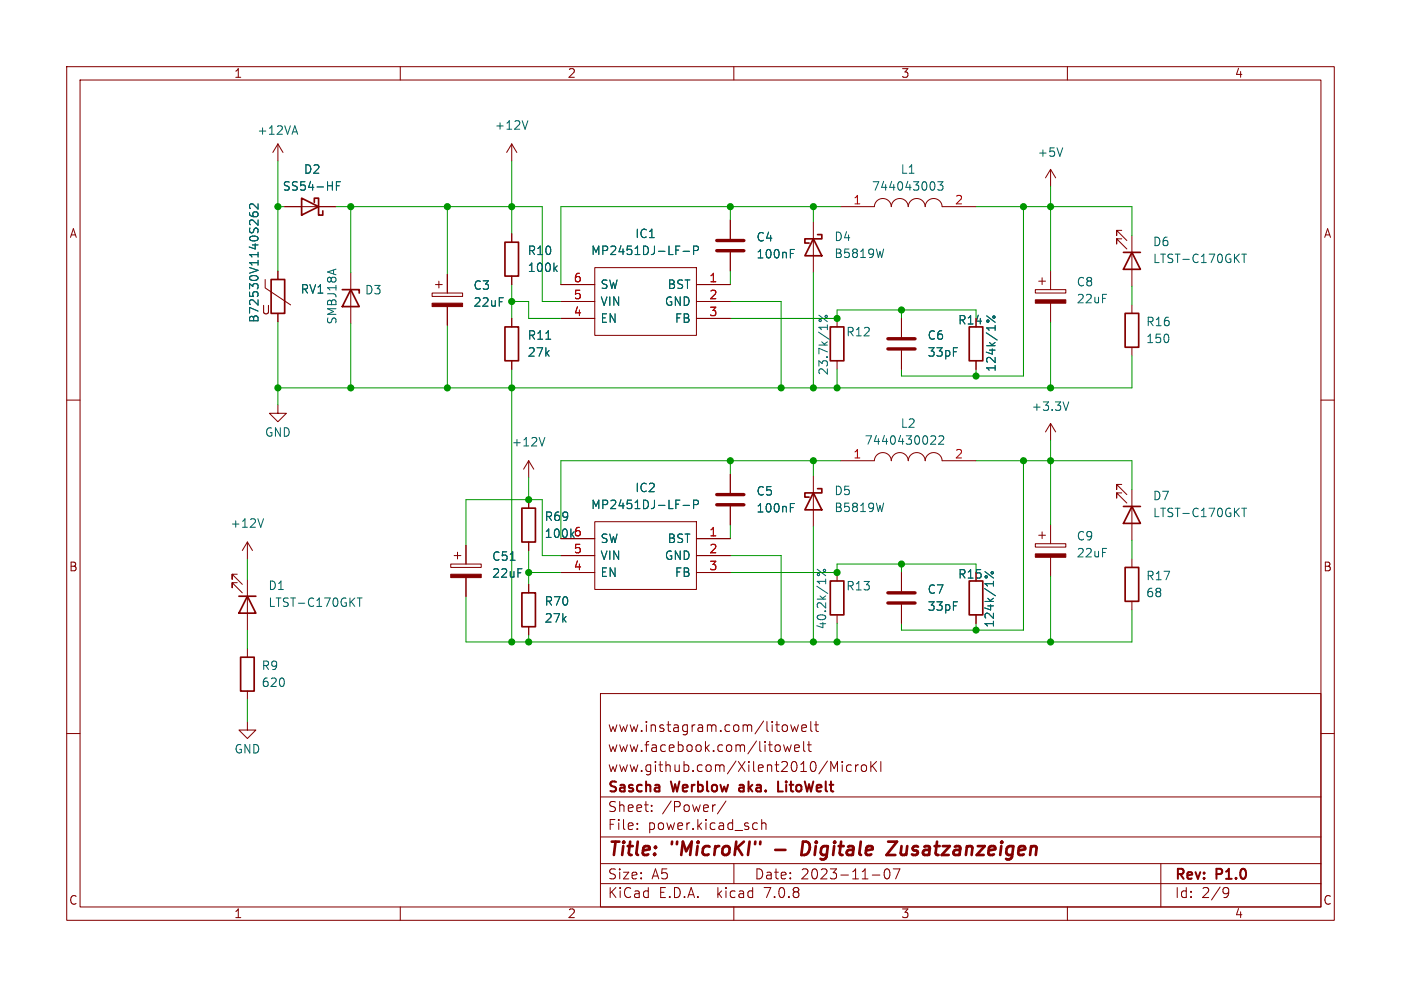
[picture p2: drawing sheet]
<svg xmlns="http://www.w3.org/2000/svg" width="210mm" height="148mm" viewBox="0 0 210 148" stroke-linecap="round" stroke-linejoin="round" font-family="sans-serif">
<g fill="none" stroke="#840000" stroke-width=".15">
<path d="M10 10h190v128h-190zM12 12h186v124h-186zM60 10v2M110 10v2M160 10v2M41.7 21.6v2.5M41.7 21.6l-.8 1.3M41.7 21.6l.7 1.3M42.7 31h7.6M76.7 21.6l-.8 1.3M76.7 21.6v2.5M76.7 35.1v1.2"/>
<path d="M76.7 21.6l.8 1.3M109.5 33v2.8M109.5 37.8v2.8M121.9 33.3v7.6M126 31h5.1a1.27 1.27 0 0 1 1.2-1.2 1.27 1.27 0 0 1 1.3 1.2 1.27 1.27 0 0 1 1.3-1.2 1.27 1.27 0 0 1 1.2 1.2 1.27 1.27 0 0 1 1.3-1.2 1.27 1.27 0 0 1 1.3 1.2 1.27 1.27 0 0 1 1.3-1.2 1.27 1.27 0 0 1 1.2 1.2h5.1M157.5 25.4l-.8 1.3M157.5 25.4v2.5M157.5 25.4l.7 1.3M168.1 34.5h-.7v.8v-.8l1.5 1.6M168.1 35.8h-.7v.8v-.8l1.5 1.5M169.7 35.3v7.6M10 60h2"/>
<path d="M39.8 41.9v1.3l3.8 2.5M41.7 40.6v1.3M41.7 47v1.3M52.6 40.9v7.6M64.8 43.9h4.5v.6h-4.5zM65.3 42.7h1M65.8 42.2v1M67.1 41.1v2.8M67.1 46v2.8M76.7 41.4v1.3M76.7 47.8v1.2M76.7 54.1v1.3"/>
<path d="M84.1 42.7h5.1M84.1 45.2h5.1M84.1 47.8h5.1M89.2 40.1h15.2v10.2h-15.2zM104.4 42.7h5.1M104.4 45.2h5.1M104.4 47.8h5.1M125.5 47.8v1.2M125.5 54.1v1.3M135.1 47.8v2.7M135.1 52.6v2.8M146.3 54.1v1.3"/>
<path d="M155.2 43.4h4.6v.5h-4.6zM155.7 42.2h1M156.2 41.7v1M157.5 40.6v2.8M157.5 45.5v2.8M169.7 45.7v1.3M169.7 52.1v1.2M198 60h2M41.7 60.7v1.3h1.2l-1.2 1.2-1.3-1.2h1.3M79.2 69.1v2.5M79.2 74.9v1.3M79.2 69.1l-.7 1.3"/>
<path d="M79.2 69.1l.8 1.3M89.2 78.2h15.2v10.2h-15.2zM109.5 71.1v2.8M109.5 75.9v2.8M121.9 71.4v7.6M126 69.1h5.1a1.27 1.27 0 0 1 1.2-1.2 1.27 1.27 0 0 1 1.3 1.2 1.27 1.27 0 0 1 1.3-1.2 1.27 1.27 0 0 1 1.2 1.2 1.27 1.27 0 0 1 1.3-1.2 1.27 1.27 0 0 1 1.3 1.2 1.27 1.27 0 0 1 1.3-1.2 1.27 1.27 0 0 1 1.2 1.2h5.1M156.2 79.8v1M157.5 63.5v2.5M157.5 78.7v2.8M157.5 63.5l-.8 1.3M157.5 63.5l.7 1.3M168.1 72.6h-.7v.8v-.8l1.5 1.6"/>
<path d="M168.1 73.9h-.7v.8v-.8l1.5 1.5M169.7 73.4v7.6M35.6 86.1h-.8v.8v-.8l1.5 1.5M35.6 87.4h-.8v.7v-.7l1.5 1.5M37.1 81.3v2.5M37.1 86.9v7.6M37.1 97.3v1.3M37.1 81.3l-.8 1.3M37.1 81.3l.7 1.3M67.6 84.6h4.5v.5h-4.5zM68.1 83.3h1M68.6 82.8v1"/>
<path d="M69.8 81.8v2.8M69.8 86.6v2.8M79.2 81.3v1.3M79.2 87.6v1.3M79.2 94v1.3M84.1 83.3h5.1M84.1 80.8h5.1M84.1 85.9h5.1M104.4 83.3h5.1M104.4 80.8h5.1M104.4 85.9h5.1M125.5 85.9v1.2"/>
<path d="M125.5 92.2v1.3M135.1 85.9v2.7M135.1 90.7v2.8M146.3 92.2v1.3M155.2 81.5h4.6v.5h-4.6zM155.7 80.3h1M157.5 83.6v2.8M169.7 83.8v1.3M169.7 90.2v1.2M10 110h2M37.1 108.2v1.3h1.3l-1.3 1.2-1.3-1.2h1.3M37.1 103.6v1.3"/>
<path d="M90 104h108v32h-108zM90 119.5h108M116.7 111.7l.3 .3v.4l-.3 .3M117.4 108.8a.41 .41 0 0 1 .6 .2v.4a.41 .41 0 0 1-.6 .2M117.5 111.7l.2 1 .3-.7 .3 .7 .3-1M118.5 108.7l.3 1 .3-.7 .3 .7 .3-1M119.1 112.2l.7-.2-.1-.2-.4-.1-.2 .2 .1 .7h.5M120.2 109.2l.7-.2-.1-.2-.4-.1-.2 .2v.7h.6M120.5 111.2v1.3l.2 .2M121 111.7h.6M121.2 111.2v1.3l.1 .1 .3 .1M121.5 108.2v1.3l.2 .2"/>
<path d="M122.1 108.7h.6M122.3 108.2v1.3l.1 .1 .3 .1M124.5 114.2l.5 1.1 .5-1.1v1.5M126.2 114.2v.1M126.2 114.7v1M127.6 114.8l-.4-.1-.3 .3v.4l.1 .2h.6M128.2 114.7v1M128.7 114.7l-.3 .1-.2 .2M129.2 114.8a.41 .41 0 0 1 .4-.1 .41 .41 0 0 1 .3 .3v.4a.41 .41 0 0 1-.4 .3 .41 .41 0 0 1-.4-.3zM130.5 114.2v1.5M130.7 114.8l.7 .9M131.4 114.2l-.9 .8"/>
<path d="M132 114.2v1.5M198 110h2M60 136v2M90 132.5h108M90 129.5h108M90 125.5h108M95.5 124.2v.2M95.5 123.5v.1M97.7 121.5v.2M97.7 120.8v.1M107.2 120.7l-.2 .1M108.8 120.1l-1.3 1.9"/>
<path d="M110 136v2M110 129.5v3M113.1 123.4l.4 .1M113.5 124.3l-.4 .1M114.2 123.5a.37 .37 0 0 1 .6 .1v.8M114.2 122.9v1.5M130.8 131.2h1.1M132.9 130.3h.1a.94 .94 0 0 1 0 1.5h-.1a.91 .91 0 0 1-.2-1.4M133.9 130.3h1l-.6 1.5M160 136v2M174 129.5v6.5M183.6 133.1h.3l.2 .1a.99 .99 0 0 1-.3 1.4h-.3"/>
<path d="M184.2 133.7l-.3 .3h-.3"/>
</g>
<path d="M116.2 127.4h1.5M121.1 126.3l-.7-.1-.3 2h.5l.5-.3M133.1 126.2h1.4l-1.6 2h1.3" fill="none" stroke="#840000" stroke-width=".4"/>
<path d="M110.8 118.2v.4M116.6 117.2v1.5h.7" fill="none" stroke="#840000" stroke-width=".3"/>
<path d="M107.4 36.1h4.1M107.4 37.6h4.1M133.1 50.8h4.1M133.1 52.3h4.1M107.4 74.2h4.1M107.4 75.7h4.1M133.1 88.9h4.1M133.1 90.4h4.1" fill="none" stroke="#840000" stroke-width=".51"/>
<g fill="none" stroke="#006464" stroke-width=".15">
<path d="M43.9 19.8h.6M44.2 18.9l.4 1.2M79.1 18.1l-.4 1.3M37.4 31.9a.5 .5 0 0 0 .6 .6h.4l.2-.1 .1-.4-.1-.2h-.5l-.1 .1-.1 .4 .2 .2M38.7 30.6v.7l-.9-.7h-.3l-.1 .2 .1 .5M50.4 27.9h.5M51 27.2h-.6v1.3M83.5 39.9l-.5 .4M102.4 37.7h1M104 37.6l.6-.1 .1-.2-.1-.3-.1-.1h-.5v1.3M118.5 38h.4M118.5 37.4h.6"/>
<path d="M132.5 37.3l-.3 1.3M140 27.3l.1 .4-.1 .8M140.6 27.2h.7l-.4 .5 .4 .2v.5l-.2 .1h-.4l-.1-.1M159.3 22.2l-.4 1.2M186.1 38.1h.8M186.5 38.1v1.3M81.8 50.9h.8M83.2 40.2l.3 .5M122.8 47.3l1.2 .9M147.9 47.4l1.3 .9M39.5 77.8l-.4 1.3M81.7 65.6l-.5 1.3"/>
<path d="M102.4 75.8h1M104 75.7l.6-.1 .1-.2-.1-.3-.1-.1h-.5v1.3M118.5 76.1h.4M118.5 75.5h.6M132.5 75.4l-.3 1.3M139.7 65.3l.4 .1 .2 .3-.8 .9h.8M140.7 65.5l.5-.2 .2 .2 .1 .2-.8 .9h.8M160.2 60.3l-.4 1.2M186.1 76.2h.8M186.5 76.2v1.3M53.5 89.7h.8M53.9 89.7v1.2"/>
<path d="M76.5 84h.7M122.5 85.4l1.3 .9M147.6 85.7l1.3 1"/>
<circle cx="122.9" cy="48.1" r=".18"/>
<circle cx="123.8" cy="47.4" r=".18"/>
<circle cx="148.1" cy="48.1" r=".18"/>
<circle cx="149" cy="47.5" r=".18"/>
<circle cx="122.7" cy="86.2" r=".18"/>
<circle cx="123.6" cy="85.5" r=".18"/>
<circle cx="147.8" cy="86.5" r=".18"/>
<circle cx="148.7" cy="85.9" r=".18"/>
</g>
<g fill="#840000" stroke="#840000" stroke-width=".15">
<path d="M67.6 86.1h4.5v.5h-4.5z"/>
<path d="M155.2 45h4.6v.5h-4.6z"/>
<path d="M64.8 45.5h4.5v.5h-4.5z"/>
<path d="M155.2 83.1h4.6v.5h-4.6z"/>
</g>
<g fill="none" stroke="#840000" stroke-width=".25">
<path d="M45.2 29.7l2.6 1.3-2.6 1.3zM47.1 30.4v-.7h.7v2.6h.6v-.7M75.7 36.3h2v5.1h-2zM121.9 35.8l1.3 2.6h-2.6zM122.6 35.2h.6v.6h-2.6v.6h.7M168.4 37.8h2.5M169.7 37.8l1.2 2.6h-2.5zM40.6 41.9h2.1v5.1h-2.1zM51.3 43.4h2.5v.5M52.6 43.4l1.2 2.6h-2.5zM75.7 49h2v5.1h-2zM124.5 49h2v5.1h-2z"/>
<path d="M145.3 49h2v5.1h-2zM168.7 47h2v5.1h-2zM78.2 76.2h2.1v5.1h-2.1zM121.9 73.9l1.3 2.6h-2.6zM122.6 73.3h.6v.6h-2.6v.6h.7M168.4 75.9h2.5M169.7 75.9l1.2 2.6h-2.5zM35.8 89.4h2.6M36.1 98.6h2v5h-2zM37.1 89.4l1.3 2.5h-2.6zM78.2 88.9h2.1v5.1h-2.1zM124.5 87.1h2v5.1h-2z"/>
<path d="M145.3 87.1h2v5.1h-2zM168.7 85.1h2v5.1h-2z"/>
</g>
<g fill="none" stroke="#009600" stroke-width=".15">
<path d="M41.7 31h1M41.7 24.1v16.5M50.3 31h31v14.2h2.8M52.6 31v9.9M67.1 31v10.1M76.7 24.1v11M109.5 31v2M121.9 31v2.3M126 31h-41.9v11.7M146.3 31h23.4v4.3M153.4 31v25.4h-18.3v-1M157.5 27.9v12.7"/>
<path d="M41.7 48.3v12.4M52.6 48.5v9.7M67.1 48.8v9.4M76.7 45.2h2.5v2.6h4.9M76.7 42.7v5.1M76.7 55.4v40.9M109.5 40.6v2.1M109.5 47.8h16v-1.3h20.8v1.3M109.5 45.2h7.6v13M121.9 40.9v17.3M125.5 55.4v2.8M135.1 46.5v1.3"/>
<path d="M146.3 55.4v1M157.5 48.3v9.9M169.7 42.9v2.8M169.7 53.3v4.9h-128M79.2 71.6v3.3M109.5 69.1v2M109.5 78.7v2.1M121.9 69.1v2.3M121.9 79v17.3M126 69.1h-41.9v11.7M146.3 69.1h23.4v4.3M153.4 69.1v25.4h-18.3v-1"/>
<path d="M157.5 66v12.7M37.1 83.8v3.1M37.1 94.5v2.8M69.8 81.8v-6.9h11.5v8.4h2.8M69.8 89.4v6.9h99.9v-4.9M79.2 85.9h4.9M79.2 82.6v5M79.2 95.3v1M109.5 83.3h7.6v13M109.5 85.9h16v-1.3h20.8v1.3M125.5 93.5v2.8M135.1 84.6v1.3"/>
<path d="M146.3 93.5v1M157.5 86.4v9.9M169.7 81v2.8M37.1 104.9v3.3"/>
</g>
<g fill="#009600" stroke="#009600" stroke-width=".15">
<circle cx="79.2" cy="96.3" r=".46"/>
<circle cx="79.2" cy="85.9" r=".46"/>
<circle cx="76.7" cy="96.3" r=".46"/>
<circle cx="52.6" cy="58.2" r=".46"/>
<circle cx="41.7" cy="58.2" r=".46"/>
<circle cx="67.1" cy="31" r=".46"/>
<circle cx="76.7" cy="31" r=".46"/>
<circle cx="76.7" cy="58.2" r=".46"/>
<circle cx="67.1" cy="58.2" r=".46"/>
<circle cx="52.6" cy="31" r=".46"/>
<circle cx="41.7" cy="31" r=".46"/>
<circle cx="157.5" cy="31" r=".46"/>
<circle cx="109.5" cy="31" r=".46"/>
<circle cx="157.5" cy="58.2" r=".46"/>
<circle cx="146.3" cy="56.4" r=".46"/>
<circle cx="157.5" cy="69.1" r=".46"/>
<circle cx="153.4" cy="69.1" r=".46"/>
<circle cx="135.1" cy="46.5" r=".46"/>
<circle cx="153.4" cy="31" r=".46"/>
<circle cx="121.9" cy="31" r=".46"/>
<circle cx="125.5" cy="58.2" r=".46"/>
<circle cx="117.1" cy="58.2" r=".46"/>
<circle cx="117.1" cy="96.3" r=".46"/>
<circle cx="121.9" cy="96.3" r=".46"/>
<circle cx="121.9" cy="58.2" r=".46"/>
<circle cx="109.5" cy="69.1" r=".46"/>
<circle cx="121.9" cy="69.1" r=".46"/>
<circle cx="79.2" cy="74.9" r=".46"/>
<circle cx="76.7" cy="45.2" r=".46"/>
<circle cx="135.1" cy="84.6" r=".46"/>
<circle cx="125.5" cy="85.9" r=".46"/>
<circle cx="125.5" cy="96.3" r=".46"/>
<circle cx="157.5" cy="96.3" r=".46"/>
<circle cx="146.3" cy="94.5" r=".46"/>
<circle cx="125.5" cy="47.8" r=".46"/>
</g>
<g font-size="2.8" fill="#840000">
<text x="91" y="128.9">Title:</text>
<text x="100.7" y="128.9">&quot;MicroKI&quot;</text>
<text x="121.8" y="128.9">Digitale</text>
<text x="135.5" y="128.9">Zusatzanzeigen</text>
</g>
<g font-size="2.1" fill="#840000">
<text x="91" y="113">www.facebook.com/litowelt</text>
<text x="91" y="110">www.instagram.com/litowelt</text>
<text x="91" y="119.2">Sascha</text>
<text x="91" y="116">www.github.com/Xilent2010/MicroKI</text>
<text x="100.8" y="119.2">Werblow</text>
<text x="111.5" y="119.2">aka.</text>
<text x="117.9" y="119.2">LitoWelt</text>
<text x="91" y="124.7">File:</text>
<text x="91" y="122">Sheet:</text>
<text x="97.1" y="124.7">power.kicad_sch</text>
<text x="99.2" y="122">/Power/</text>
<text x="91" y="134.9">KiCad</text>
<text x="91" y="132.1">Size:</text>
<text x="97.7" y="132.1">A5</text>
<text x="98.7" y="134.9">E.D.A.</text>
<text x="107.6" y="134.9">kicad</text>
<text x="113" y="132.1">Date:</text>
<text x="114.9" y="134.9">7.0.8</text>
<text x="120" y="132.1">2023-11-07</text>
<text x="176" y="132.3">Rev:</text>
<text x="176" y="134.9">Id:</text>
<text x="180.1" y="134.9">2/9</text>
<text x="182.4" y="132.3">P1.0</text>
</g>
<g font-size="1.8" fill="#840000">
<text x="35" y="11.9">1</text>
<text x="85" y="11.9">2</text>
<text x="135" y="11.9">3</text>
<text x="185" y="11.9">4</text>
<text x="10.3" y="35.9">A</text>
<text x="198.4" y="35.9">A</text>
<text x="39.1" y="47.4">U</text>
<text x="143.5" y="48.9">R14</text>
<text x="10.3" y="85.9">B</text>
<text x="143.5" y="87">R15</text>
<text x="198.3" y="85.9">B</text>
<text x="10.3" y="135.9">C</text>
<text x="35" y="137.9">1</text>
<text x="85" y="137.9">2</text>
<text x="135" y="137.9">3</text>
<text x="185" y="137.9">4</text>
<text x="198.3" y="135.9">C</text>
</g>
<g font-size="1.8" fill="#006464">
<text x="38.5" y="20.4">+12VA</text>
<text x="74.1" y="19.7">+12V</text>
<text x="155.4" y="23.7">+5V</text>
<text x="42.3" y="28.8">SS54-HF</text>
<text x="45.5" y="26.3">D2</text>
<text x="130.6" y="28.8">744043003</text>
<text x="134.9" y="26.3">L1</text>
<text x="95.1" y="35.9">IC1</text>
<text x="79" y="38.5">R10</text>
<text x="79" y="41">100k</text>
<text x="88.5" y="38.5">MP2451DJ-LF-P</text>
<text x="113.3" y="36.4">C4</text>
<text x="113.3" y="39">100nF</text>
<text x="125" y="36.4">D4</text>
<text x="125" y="38.9">B5819W</text>
<text x="172.7" y="37.1">D6</text>
<text x="172.7" y="39.7">LTST-C170GKT</text>
<text x="45" y="44.2">RV1</text>
<text x="54.6" y="44.4">D3</text>
<text x="70.9" y="43.7">C3</text>
<text x="70.9" y="46.2">22uF</text>
<text x="89.9" y="46.1">VIN</text>
<text x="89.9" y="43.5">SW</text>
<text x="99.6" y="46.1">GND</text>
<text x="100" y="43.5">BST</text>
<text x="161.3" y="43.2">C8</text>
<text x="161.3" y="45.7">22uF</text>
<text x="39" y="48.5" transform="rotate(-90 39 48.5)">B72530V1140S262</text>
<text x="50.6" y="48.8" transform="rotate(-90 50.6 48.8)">SMBJ18A</text>
<text x="79" y="53.7">27k</text>
<text x="79" y="51.2">R11</text>
<text x="89.9" y="48.6">EN</text>
<text x="101.1" y="48.6">FB</text>
<text x="126.8" y="50.6">R12</text>
<text x="138.9" y="51.2">C6</text>
<text x="138.9" y="53.7">33pF</text>
<text x="171.7" y="51.7">150</text>
<text x="171.7" y="49.1">R16</text>
<text x="124.3" y="56.4" transform="rotate(-90 124.3 56.4)">23.7k/1%</text>
<text x="149.5" y="55.9" transform="rotate(-90 149.5 55.9)">124k/1%</text>
<text x="39.6" y="65.7">GND</text>
<text x="134.9" y="64.4">L2</text>
<text x="154.5" y="61.8">+3.3V</text>
<text x="76.6" y="67.2">+12V</text>
<text x="129.5" y="66.9">7440430022</text>
<text x="88.5" y="76.6">MP2451DJ-LF-P</text>
<text x="95.1" y="74">IC2</text>
<text x="113.3" y="74.5">C5</text>
<text x="113.3" y="77.1">100nF</text>
<text x="125" y="74.5">D5</text>
<text x="125" y="77">B5819W</text>
<text x="172.7" y="75.2">D7</text>
<text x="172.7" y="77.8">LTST-C170GKT</text>
<text x="34.4" y="79.3">+12V</text>
<text x="81.5" y="78.3">R69</text>
<text x="89.9" y="81.6">SW</text>
<text x="100" y="81.6">BST</text>
<text x="161.3" y="81.3">C9</text>
<text x="161.3" y="83.8">22uF</text>
<text x="40.1" y="88.7">D1</text>
<text x="73.7" y="84.3">C51</text>
<text x="73.7" y="86.8">22uF</text>
<text x="89.9" y="86.7">EN</text>
<text x="89.9" y="84.2">VIN</text>
<text x="99.6" y="84.2">GND</text>
<text x="101.1" y="86.7">FB</text>
<text x="126.8" y="88.7">R13</text>
<text x="138.9" y="89.3">C7</text>
<text x="171.7" y="87.2">R17</text>
<text x="171.7" y="89.8">68</text>
<text x="40.1" y="91.2">LTST-C170GKT</text>
<text x="81.5" y="93.6">27k</text>
<text x="81.5" y="91">R70</text>
<text x="124.1" y="94.5" transform="rotate(-90 124.1 94.5)">40.2k/1%</text>
<text x="138.9" y="91.8">33pF</text>
<text x="149.2" y="94.2" transform="rotate(-90 149.2 94.2)">124k/1%</text>
<text x="39.1" y="100.7">R9</text>
<text x="39.1" y="103.2">620</text>
<text x="35" y="113.2">GND</text>
</g>
<g font-size="1.8" fill="#a90000">
<text x="127.8" y="30.7">1</text>
<text x="143.1" y="30.7">2</text>
<text x="85.9" y="47.5">4</text>
<text x="85.9" y="45">5</text>
<text x="85.9" y="42.4">6</text>
<text x="106.2" y="42.4">1</text>
<text x="106.2" y="45">2</text>
<text x="106.2" y="47.5">3</text>
<text x="127.8" y="68.8">1</text>
<text x="143.1" y="68.8">2</text>
<text x="81.5" y="80.9">100k 6</text>
<text x="85.9" y="83.1">5</text>
<text x="106.2" y="80.5">1</text>
<text x="106.2" y="83.1">2</text>
<text x="85.9" y="85.6">4</text>
<text x="106.2" y="85.6">3</text>
</g>
</svg>
